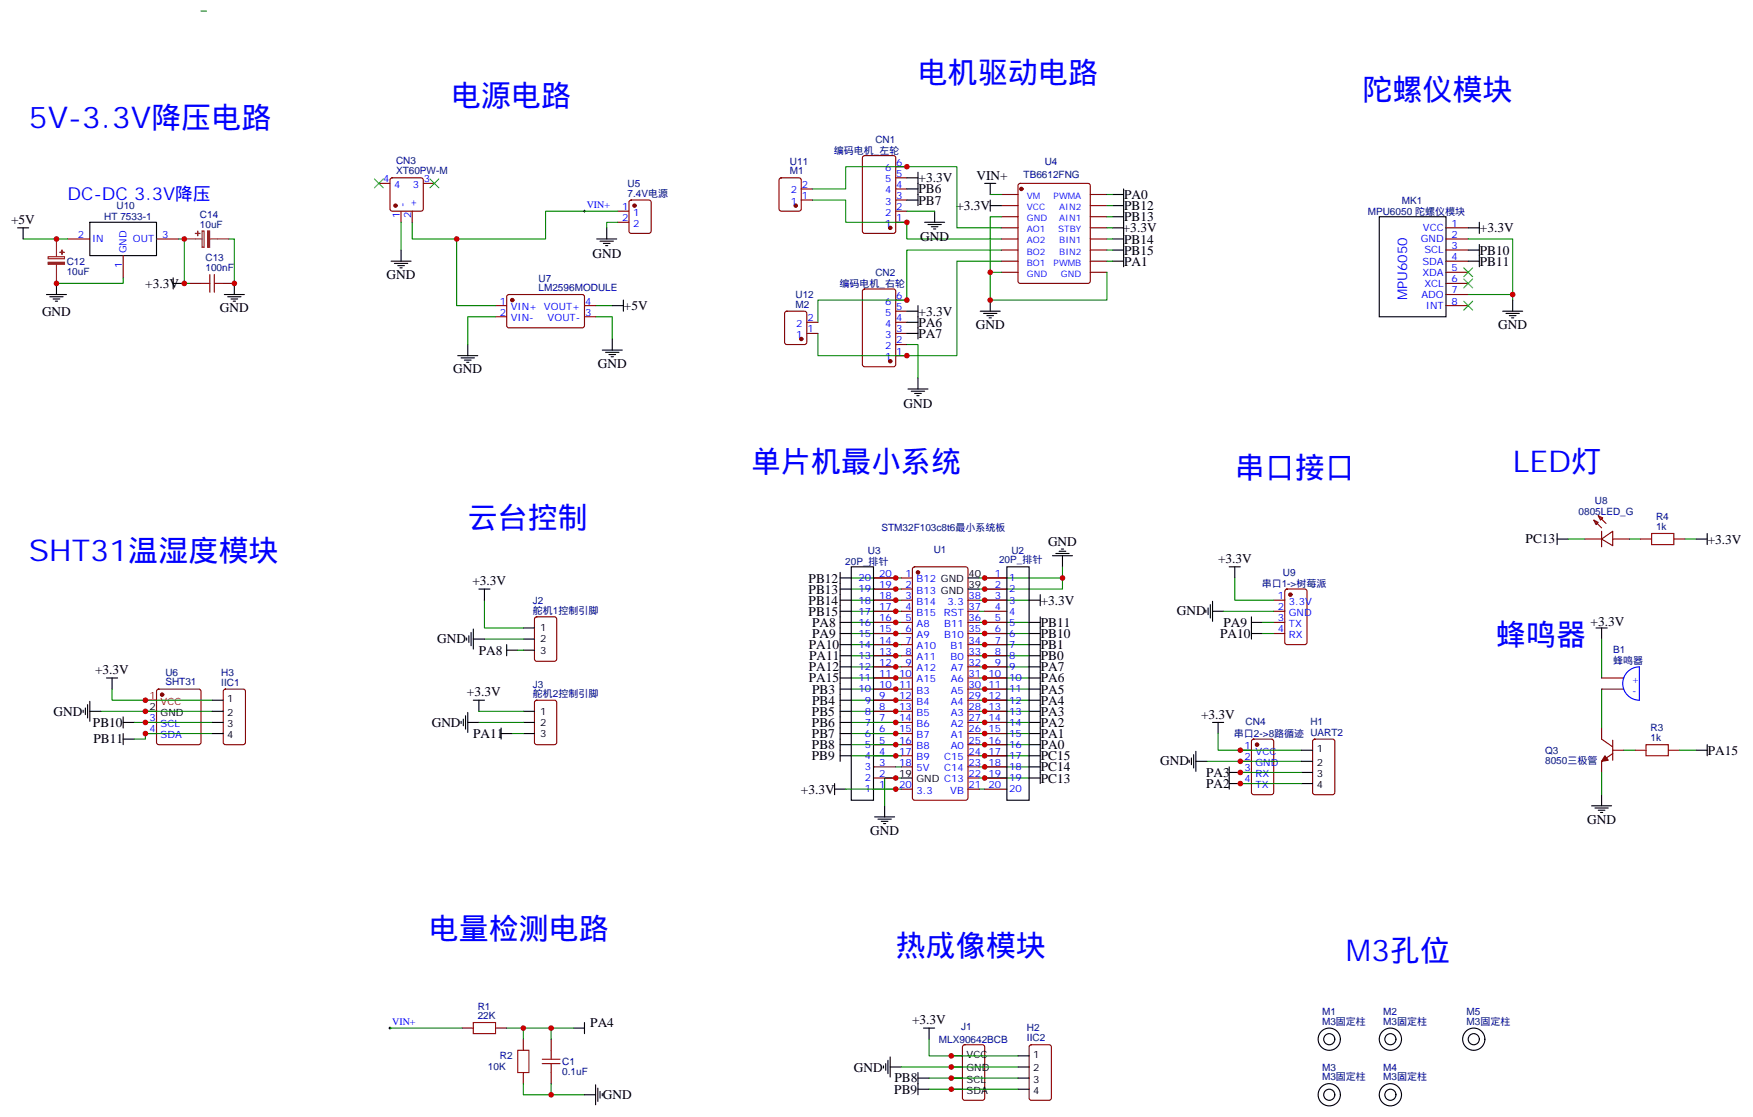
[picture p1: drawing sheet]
<svg xmlns="http://www.w3.org/2000/svg" width="556mm" height="355mm" viewBox="0 0 556 355" stroke-linecap="round" stroke-linejoin="round" font-family="sans-serif">
<g fill="none" stroke="#000" stroke-width=".35">
<path d="M287.8 56.4h3.5M287.8 60h3.5M291.3 54.7v10.6M312.5 58.2h3.5M314.3 58.2v3.5M356.6 60v24.7M5.6 72.3h3.5M7.3 72.3v3.5M28.5 70.6h21.2v10.5h-21.2zM127.3 79.4v3.5M189.4 75.8h6.3M190.4 76.6h4.3"/>
<path d="M191.5 77.3h2.1M192.2 78h.7M192.5 72.3v3.5M287.8 63.5h3.5M293.4 70.6h6.4M294.5 71.3h4.2M295.6 72h2.1M296.3 72.7h.7M296.6 67v3.6M314.3 65.3h3.5M314.3 63.5v3.5M353.1 61.7h3.5"/>
<path d="M353.1 65.3h3.5M353.1 68.8h3.5M353.1 75.8h3.5M353.1 79.4h3.5M353.1 72.3h3.5M437.7 68.8h21.2v31.7h-21.2zM465.9 79.4h3.6M465.9 72.3h3.6M469.5 70.6v3.5M469.5 77.6v7.1M14.7 93.5h6.4M15.8 94.2h4.2"/>
<path d="M16.9 94.9h2.1M17.6 95.6h.7M17.9 90v3.5M55 90h3.5M55 88.2v3.5M71.2 93.5h6.3M72.2 94.2h4.3M73.3 94.9h2.1M74 95.6h.7M74.4 90v3.5M124.1 82.9h6.4M125.2 83.6h4.2"/>
<path d="M126.2 84.3h2.1M126.9 85h.7M194.3 97h3.5M197.8 95.2v3.6M287.8 98.8h3.5M291.3 97v10.6M311.1 98.8h6.3M312.1 99.5h4.3M314.3 95.2v3.6M353.1 82.9h3.5M465.9 82.9h3.6M476.9 98.8h6.3"/>
<path d="M477.9 99.5h4.3M480.1 95.2v3.6M145.3 112.9h6.3M146.3 113.6h4.3M147.4 114.3h2.1M148.1 115h.7M148.4 109.4v3.5M191.1 111.1h6.4M192.2 111.8h4.2M193.3 112.5h2.1M194 113.2h.7M194.3 107.6v3.5"/>
<path d="M287.8 102.3h3.5M287.8 105.8h3.5M291.3 119.9v3.6M313.2 100.2h2.1M313.9 100.9h.7M479 100.2h2.1M479.7 100.9h.7M288.1 123.5h6.4M289.2 124.2h4.2M290.3 124.9h2.1M291 125.6h.7M270.2 179.9h7v74.1h-7z"/>
<path d="M319.5 179.9h7.1v74.1h-7.1zM334 176.4h6.4M335.1 175.7h4.2M336.1 175h2.1M336.8 174.3h.7M337.2 176.4v3.5M390.1 179.9h3.5M391.9 179.9v3.5M494.2 171.1h3.5M494.2 169.3v3.6M538.3 171.1h3.5M541.8 169.3v3.6"/>
<path d="M150.2 199.7v6.3M152 187h3.5M153.7 187v3.5M166.1 199.3h3.5M266.6 181.7v60M266.6 190.5h3.6M266.6 187h3.6M266.6 183.4h3.6M266.6 197.6h3.6M266.6 194h3.6M307.2 187h3.5M307.2 183.4h3.5"/>
<path d="M326.6 190.5h3.5M326.6 197.6h3.5M330.1 188.7v3.6M330.1 195.8v52.9M382.7 193.7v.7M383.4 193v2.1M384.1 191.9v4.2M384.8 194h3.5M384.8 190.9v6.3M397.2 197.6h3.5M397.2 195.8v7M506.5 199.3h3.5"/>
<path d="M508.3 199.3v3.5M33.8 215.2h3.5M35.6 215.2v3.5M148.1 202.5v.7M148.8 201.8v2.1M149.5 200.7v4.3M150.2 202.8h3.5M160.8 206.4h3.5M160.8 204.6v3.5M166.1 206.4h3.5M166.1 202.8h3.5M266.6 215.2h3.6"/>
<path d="M266.6 208.1h3.6M266.6 218.7h3.6M266.6 211.7h3.6M266.6 204.6h3.6M266.6 201.1h3.6M326.6 215.2h3.5M326.6 208.1h3.5M326.6 218.7h3.5M326.6 211.7h3.5M326.6 204.6h3.5M326.6 201.1h3.5M397.2 201.1h3.5"/>
<path d="M26.4 225.4v.7M27.1 224.7v2.1M27.8 223.7v4.2M28.5 225.8h3.5M28.5 222.6v6.4M39.1 229.3h3.5M39.1 234.6h3.5M39.1 227.5v3.6M39.1 232.8v3.6M46.1 225.8h3.6M67.3 232.8h3.5M67.3 225.8h3.5"/>
<path d="M67.3 229.3h3.5M67.3 222.2h3.5M146.3 229v.7M147 228.2v2.2M147.7 227.2v4.2M148.4 229.3h3.6M148.4 226.1v6.4M150.2 222.2h3.5M152 222.2v3.6M159 232.8h3.6M159 231.1v3.5M166.1 232.8h3.5"/>
<path d="M166.1 225.8h3.5M166.1 229.3h3.5M266.6 236.4h3.6M266.6 232.8h3.6M266.6 225.8h3.6M266.6 229.3h3.6M266.6 239.9h3.6M266.6 222.2h3.6M326.6 236.4h3.5M326.6 232.8h3.5M326.6 225.8h3.5M326.6 229.3h3.5"/>
<path d="M326.6 239.9h3.5M326.6 222.2h3.5M378.8 239.5v4.3M379.5 238.5v6.3M384.8 229.3h3.5M386.6 229.3v3.5M413 238.1h3.6M538.3 238.1h3.5M541.8 236.4v3.5M264.9 250.5h3.5M264.9 248.7v3.5M277.6 259.3h6.3"/>
<path d="M278.6 260h4.3M280.7 255.8v3.5M286 246.9h3.6M326.6 243.4h3.5M326.6 246.9h3.5M377.4 241.3v.7M378.1 240.6v2.1M379.5 241.7h3.5M390.1 248.7h3.5M390.1 243.4v7.1M390.1 245.2h3.5M413 241.7h3.6"/>
<path d="M413 248.7h3.6M413 245.2h3.6M505.1 255.8h6.4M506.2 256.5h4.2M507.2 257.2h2.1M507.9 257.9h.7M508.3 252.2v3.6M279.7 260.7h2.1M280.4 261.4h.7M182 326.3h3.5M185.5 324.6v3.5M280.4 338.3v.7"/>
<path d="M281.1 337.6v2.1M281.8 336.5v4.3M282.5 338.7h3.5M282.5 335.5v6.3M293.1 326.3h3.5M294.9 326.3v3.5M301.9 335.1h3.5M301.9 338.7h3.5M323.1 335.1h3.5M323.1 338.7h3.5M185.5 347.5h3.5M189 344.3v6.4"/>
<path d="M189.7 345.4v4.2M190.4 346.4v2.1M191.1 347.1v.7M291.3 340.4v7.1M291.3 342.2h3.6M291.3 345.7h3.6M301.9 342.2h3.5M301.9 345.7h3.5M323.1 342.2h3.5M323.1 345.7h3.5"/>
<circle cx="421.9" cy="329.8" r="3.5"/>
<circle cx="421.9" cy="329.8" r="1.76"/>
<circle cx="441.3" cy="329.8" r="3.5"/>
<circle cx="441.3" cy="329.8" r="1.76"/>
<circle cx="467.7" cy="329.8" r="3.5"/>
<circle cx="467.7" cy="329.8" r="1.76"/>
<circle cx="421.9" cy="347.5" r="3.5"/>
<circle cx="421.9" cy="347.5" r="1.76"/>
<circle cx="441.3" cy="347.5" r="3.5"/>
<circle cx="441.3" cy="347.5" r="1.76"/>
</g>
<g fill="none" stroke="#008700" stroke-width=".35">
<path d="M63.8 3.5h1.7M257.8 60h10.6v-7.1h35.3v19.4h14.1M7.3 75.8h14.1M56.7 75.8h1.8v14.2h1.8M72.6 75.8h1.8v14.2M127.3 70.6v8.8M144.9 75.8v21.2h12.4M196.1 67h-23v8.8h-42.3v-5.2M196.1 70.6h-3.6v1.7M257.8 63.5h10.6v7.1h19.4v5.2h30M287.8 67h8.8M314.3 61.7h3.5"/>
<path d="M317.8 68.8h-3.5v17.6M317.8 79.4h-30v15.8h-28.2v7.1M351.3 61.7h1.8M351.3 65.3h1.8M351.3 68.8h1.8M351.3 72.3h1.8M351.3 75.8h1.8M351.3 79.4h1.8M465.9 75.8h14.2v19.4M39.1 88.2v1.8h-21.2M189 97h5.3M317.8 86.4h-3.5v8.8h37v-8.8"/>
<path d="M317.8 82.9h-14.1v30h-44.1v-7.1M351.3 82.9h1.8M465.9 93.5h14.2M157.3 100.5h-8.9v8.9M189 100.5h5.3v7.1M287.8 109.4h3.5v10.5M337.2 179.9v3.5h-26.5M497.7 171.1h5.3M517.1 171.1h3.5M534.7 171.1h3.6M153.7 190.5v8.8h12.4M270.2 197.6h15.8"/>
<path d="M270.2 194h15.8M270.2 190.5h15.8M270.2 187h15.8M270.2 183.4h15.8M310.7 190.5h15.9M310.7 197.6h15.9M310.7 194h1.8M337.2 183.4v3.6h-26.5M388.3 194h15.9M391.9 183.4v7.1h12.3M400.7 197.6h3.5M35.6 218.7v3.5h31.7"/>
<path d="M153.7 202.8h12.4M164.3 206.4h1.8M270.2 218.7h15.8M270.2 215.2h15.8M270.2 211.7h15.8M270.2 208.1h15.8M270.2 204.6h15.8M270.2 201.1h15.8M310.7 201.1h15.9M310.7 204.6h15.9M310.7 208.1h15.9M310.7 211.7h15.9"/>
<path d="M310.7 215.2h15.9M310.7 218.7h15.9M400.7 201.1h3.5M508.3 202.8v12.4M508.3 218.7v12.4M32 225.8h35.3M42.6 229.3h24.7M67.3 232.8h-21.2v1.8h-3.5M152 225.8h14.1M152 229.3h14.1M162.6 232.8h3.5M270.2 225.8h15.8"/>
<path d="M270.2 222.2h15.8M270.2 229.3h15.8M270.2 232.8h15.8M270.2 236.4h15.8M270.2 239.9h15.8M310.7 225.8h15.9M310.7 229.3h15.9M310.7 232.8h15.9M310.7 236.4h15.9M310.7 239.9h15.9M310.7 222.2h15.9M386.6 232.8v5.3h26.4"/>
<path d="M515.3 238.1h3.6M533 238.1h5.3M268.4 250.5h17.6M284.3 243.4h1.7M286 246.9h-5.3v8.9M310.7 243.4h15.9M310.7 246.9h15.9M310.7 250.5h1.8M383 241.7h30M393.6 245.2h19.4M393.6 248.7h19.4M508.3 245.2v7"/>
<path d="M123.8 326.3h22.9M160.8 326.3h21.2M166.1 326.3v3.5M174.9 326.3v3.5M286 338.7h37.1M294.9 329.8v5.3h28.2M166.1 344v3.5h19.4M174.9 344v3.5M294.9 342.2h28.2M294.9 345.7h28.2"/>
</g>
<path d="M63.8 90h2.8M66.6 87.1v5.7M68 90h2.8M68 87.1v5.7M524.2 169.3h7v3.6h-7zM522.4 236.4h7v3.5h-7zM150.2 324.6h7.1v3.5h-7.1zM164.3 333.4h3.6v7h-3.6zM172.1 337.6h5.6M172.1 336.2h5.6M174.9 333.4v2.8M174.9 337.6v2.8" fill="none" stroke="#a10000" stroke-width=".35"/>
<g fill="none" stroke="#870000" stroke-width=".35">
<path d="M120.2 58.2h3.6M124 56.7l.5-.3h9.1l.5 .3 .2 .4v9.2l-.2 .5-.5 .2h-9.1l-.5-.2-.2-.5v-9.2zM134.3 58.2h3.6M247.5 56.7l.4-.3h5.7l.6 .5 .1 9.4-.5 .7h-5.9l-.6-.4-.1-9.5zM254.3 60h3.5M273.9 49.6l.5-.2h9.2l.6 .4 .1 23.6-.5 .6-9.4 .1-.7-.5v-23.5zM284.3 60h3.5M284.3 56.4h3.5M284.3 52.9h3.5M323.3 58.4l.5-.2h21.5l.5 .2 .2 .5v30.4l-.2 .5-.5 .2h-21.5l-.5-.3-.2-.4v-30.4zM21.4 75.8h7.1M49.7 75.8h7"/>
<path d="M127.3 67v3.6M130.8 67v3.6M196.1 70.6h3.5M196.1 67h3.5M199.8 63.7l.5-.2h5.7l.6 .4 .1 9.5-.5 .6-5.9 .1-.6-.5-.1-9.4zM254.3 63.5h3.5M284.3 70.6h3.5M284.3 67h3.5M284.3 63.5h3.5M317.8 61.7h5.3M317.8 65.3h5.3M317.8 68.8h5.3"/>
<path d="M317.8 72.3h5.3M317.8 75.8h5.3M317.8 79.4h5.3M346 61.7h5.3M346 65.3h5.3M346 68.8h5.3M346 72.3h5.3M346 75.8h5.3M346 79.4h5.3M458.9 72.3h7M458.9 75.8h7M458.9 79.4h7"/>
<path d="M39.1 81.1v7.1M60.3 90h3.5M70.8 90h3.6M157.3 97h3.5M161 93.7l.5-.2h23.6l.4 .7-.1 9.4-.6 .5-23.6-.1-.4-.6v-9.2zM185.5 97h3.5M249.2 99l.5-.2h5.6l.7 .4v9.5l-.4 .6-5.9 .1-.7-.5v-9.4zM273.9 91.9l.5-.2h9.2l.6 .5 .1 23.5-.5 .7h-9.4l-.7-.4v-23.6zM284.3 98.8h3.5M284.3 95.2h3.5M317.8 82.9h5.3M317.8 86.4h5.3"/>
<path d="M346 82.9h5.3M346 86.4h5.3M458.9 97h7M458.9 82.9h7M458.9 86.4h7M458.9 90h7M458.9 93.5h7M157.3 100.5h3.5M185.5 100.5h3.5M256 105.8h3.6M256 102.3h3.6M284.3 112.9h3.5"/>
<path d="M284.3 109.4h3.5M284.3 105.8h3.5M284.3 102.3h3.5M503 171.1h5.3M505.8 165.1l1.4 .7-.7 .7zM505.8 165.1l2.5 2.5M507.2 163.7l1.4 .7-.7 .7zM507.2 163.7l2.5 2.5M508.3 171.1l3.5-2.5v4.6zM508.3 168.6v5M511.8 171.1h5.3M520.6 171.1h3.6"/>
<path d="M531.2 171.1h3.5M169.8 196l.5-.2h5.7l.6 .4 .1 13-.5 .6-5.9 .1-.6-.5-.1-12.9zM277.2 183.4h7.1M277.2 187h7.1M277.2 190.5h7.1M277.2 194h7.1M277.2 197.6h7.1M286 183.4h3.6M286 187h3.6M286 190.5h3.6M286 194h3.6M286 197.6h3.6"/>
<path d="M289.8 180.1l.5-.2h16.2l.6 .4 .1 73-.5 .6-16.4 .1-.7-.5v-72.9zM307.2 190.5h3.5M307.2 194h3.5M307.2 197.6h3.5M312.5 183.4h7M312.5 187h7M312.5 190.5h7M312.5 194h7M312.5 197.6h7M404.2 190.5h3.5M404.2 194h3.5M404.2 197.6h3.5"/>
<path d="M408 187.2l.4-.2h5.7l.6 .4 .1 16.5-.5 .7h-5.9l-.6-.5-.1-16.4zM49.9 218.9l.5-.2h12.7l.5 .2 .2 .5v16.3l-.3 .5-.4 .2h-12.7l-.5-.3-.2-.4v-16.3zM71.1 218.9l.4-.2h5.7l.6 .5 .1 16.5-.5 .6-5.9 .1-.6-.5-.1-16.5zM277.2 201.1h7.1M277.2 204.6h7.1M277.2 208.1h7.1M277.2 211.7h7.1M277.2 215.2h7.1M277.2 218.7h7.1M286 201.1h3.6M286 204.6h3.6M286 208.1h3.6"/>
<path d="M286 211.7h3.6M286 215.2h3.6M286 218.7h3.6M307.2 201.1h3.5M307.2 204.6h3.5M307.2 208.1h3.5M307.2 211.7h3.5M307.2 215.2h3.5M307.2 218.7h3.5M312.5 201.1h7M312.5 204.6h7M312.5 208.1h7"/>
<path d="M312.5 211.7h7M312.5 215.2h7M312.5 218.7h7M404.2 201.1h3.5M508.3 215.2h7M508.3 218.7h7M46.1 229.3h3.6M46.1 232.8h3.6M169.8 222.5l.5-.3h5.7l.6 .5 .1 13-.5 .6-5.9 .1-.6-.5-.1-12.9zM277.2 222.2h7.1M277.2 225.8h7.1M277.2 229.3h7.1"/>
<path d="M277.2 232.8h7.1M277.2 236.4h7.1M277.2 239.9h7.1M286 222.2h3.6M286 225.8h3.6M286 229.3h3.6M286 232.8h3.6M286 236.4h3.6M286 239.9h3.6M307.2 222.2h3.5M307.2 225.8h3.5M307.2 229.3h3.5"/>
<path d="M307.2 232.8h3.5M307.2 236.4h3.5M307.2 239.9h3.5M312.5 222.2h7M312.5 225.8h7M312.5 229.3h7M312.5 232.8h7M312.5 236.4h7M312.5 239.9h7M393.6 238.1h3.6M397.4 234.8l.5-.2h5.6l.7 .4v16.5l-.4 .7h-5.9l-.7-.4v-16.5zM416.8 234.8l.5-.2h5.6l.7 .4v16.5l-.4 .7h-5.9l-.7-.4v-16.5z"/>
<path d="M508.3 231.1v3.5l3.5 2.5M511.8 239.2l-3.5 2.5v3.5M511.8 238.1h3.5M511.8 234.9v6.4M518.9 238.1h3.5M529.4 238.1h3.6M277.2 243.4h7.1M277.2 246.9h7.1M277.2 250.5h7.1M286 243.4h3.6M286 250.5h3.6M307.2 243.4h3.5"/>
<path d="M307.2 246.9h3.5M307.2 250.5h3.5M312.5 243.4h7M312.5 246.9h7M312.5 250.5h7M393.6 241.7h3.6M393.6 245.2h3.6M393.6 248.7h3.6M146.7 326.3h3.5M157.3 326.3h3.5M166.1 329.8v3.6M174.9 329.8v3.6"/>
<path d="M305.7 331.8l.4-.2h5.7l.6 .4 .1 16.5-.5 .7h-5.9l-.6-.4-.1-16.5zM326.8 331.8l.5-.2h5.7l.6 .4 .1 16.5-.5 .7h-5.9l-.6-.4-.1-16.5zM166.1 340.4v3.6M174.9 340.4v3.6"/>
</g>
<g fill="#870000" stroke="#870000" stroke-width=".35">
<path d="M509.3 239.9l1.1 1.4-2.1 .4z"/>
<circle cx="162.6" cy="95.2" r=".53"/>
<circle cx="291.3" cy="181.7" r=".53"/>
<circle cx="324.1" cy="60" r=".53"/>
<circle cx="282.5" cy="72.3" r=".53"/>
<circle cx="282.5" cy="114.7" r=".53"/>
<circle cx="125.5" cy="65.3" r=".53"/>
<circle cx="201.4" cy="65.3" r=".53"/>
<circle cx="51.4" cy="220.5" r=".53"/>
<circle cx="409.5" cy="188.7" r=".53"/>
<circle cx="398.9" cy="236.4" r=".53"/>
<circle cx="252.5" cy="65.3" r=".53"/>
<circle cx="254.3" cy="107.6" r=".53"/>
</g>
<path d="M516.5 213.2a5.3 5.3 0 0 1 3.8-1.5v10.5a5.3 5.3 0 0 1-4.9-3.2 5.3 5.3 0 0 1 1.1-5.8z" fill="none" stroke="#00f" stroke-width=".35"/>
<path d="M118.8 56.8l2.8 2.8M121.6 56.8l-2.8 2.8M136.5 56.8l2.8 2.8M139.3 56.8l-2.8 2.8M464.5 95.6l2.9 2.8M464.5 88.5l2.9 2.9M464.5 85l2.9 2.8M467.4 95.6l-2.9 2.8M467.4 88.5l-2.9 2.9M467.4 85l-2.9 2.8" fill="none" stroke="#3c3" stroke-width=".35"/>
<path d="M185.1 67h.7M185.5 66.7v.7M123.4 326.3h.7M123.8 326v.7" fill="none" stroke="#000" stroke-width=".32"/>
<path d="M46.1 222.2h3.6" fill="none" stroke="#f00" stroke-width=".35"/>
<path d="M17.9 75.8v5.7M58.5 75.8h5.6M64.1 73.3h.7v5.2h-.7zM66.6 75.8h6M15.3 81.5h5.2v.6h-5.2zM17.9 84v6" fill="none" stroke="#8c2424" stroke-width=".35"/>
<g fill="#8c2424" stroke="#8c2424" stroke-width=".35">
<path d="M65.9 73.3h.6v5.2h-.6z"/>
<path d="M62.7 73.4l.1 1.4z"/>
<path d="M62 74.1h1.4z"/>
<path d="M15.3 83.3h5.2v.6h-5.2z"/>
<path d="M19 80.1h1.4z"/>
<path d="M19.6 79.4l.1 1.4z"/>
</g>
<g fill="#c00">
<circle cx="284.3" cy="215.2" r=".88"/>
<circle cx="284.3" cy="225.8" r=".88"/>
<circle cx="284.3" cy="222.2" r=".88"/>
<circle cx="284.3" cy="218.7" r=".88"/>
<circle cx="337.2" cy="183.4" r=".88"/>
<circle cx="284.3" cy="246.9" r=".88"/>
<circle cx="312.5" cy="183.4" r=".88"/>
<circle cx="312.5" cy="187" r=".88"/>
<circle cx="312.5" cy="190.5" r=".88"/>
<circle cx="312.5" cy="208.1" r=".88"/>
<circle cx="312.5" cy="225.8" r=".88"/>
<circle cx="312.5" cy="229.3" r=".88"/>
<circle cx="312.5" cy="232.8" r=".88"/>
<circle cx="312.5" cy="236.4" r=".88"/>
<circle cx="312.5" cy="239.9" r=".88"/>
<circle cx="312.5" cy="243.4" r=".88"/>
<circle cx="314.3" cy="95.2" r=".88"/>
<circle cx="314.3" cy="86.4" r=".88"/>
<circle cx="480.1" cy="93.5" r=".88"/>
<circle cx="312.5" cy="211.7" r=".88"/>
<circle cx="312.5" cy="215.2" r=".88"/>
<circle cx="312.5" cy="204.6" r=".88"/>
<circle cx="284.3" cy="197.6" r=".88"/>
<circle cx="284.3" cy="183.4" r=".88"/>
<circle cx="284.3" cy="187" r=".88"/>
<circle cx="284.3" cy="190.5" r=".88"/>
<circle cx="284.3" cy="194" r=".88"/>
<circle cx="284.3" cy="201.1" r=".88"/>
<circle cx="284.3" cy="204.6" r=".88"/>
<circle cx="312.5" cy="197.6" r=".88"/>
<circle cx="312.5" cy="201.1" r=".88"/>
<circle cx="312.5" cy="246.9" r=".88"/>
<circle cx="284.3" cy="208.1" r=".88"/>
<circle cx="284.3" cy="211.7" r=".88"/>
<circle cx="284.3" cy="250.5" r=".88"/>
<circle cx="284.3" cy="236.4" r=".88"/>
<circle cx="284.3" cy="239.9" r=".88"/>
<circle cx="312.5" cy="222.2" r=".88"/>
<circle cx="312.5" cy="218.7" r=".88"/>
<circle cx="166.1" cy="326.3" r=".88"/>
<circle cx="174.9" cy="326.3" r=".88"/>
<circle cx="174.9" cy="347.5" r=".88"/>
<circle cx="74.4" cy="90" r=".88"/>
<circle cx="17.9" cy="75.8" r=".88"/>
<circle cx="17.9" cy="90" r=".88"/>
<circle cx="58.5" cy="90" r=".88"/>
<circle cx="58.5" cy="75.8" r=".88"/>
<circle cx="284.3" cy="229.3" r=".88"/>
<circle cx="284.3" cy="232.8" r=".88"/>
<circle cx="144.9" cy="75.8" r=".88"/>
<circle cx="287.8" cy="95.2" r=".88"/>
<circle cx="287.8" cy="112.9" r=".88"/>
<circle cx="287.8" cy="52.9" r=".88"/>
<circle cx="287.8" cy="70.6" r=".88"/>
<circle cx="393.6" cy="238.1" r=".88"/>
<circle cx="393.6" cy="241.7" r=".88"/>
<circle cx="393.6" cy="245.2" r=".88"/>
<circle cx="393.6" cy="248.7" r=".88"/>
<circle cx="301.9" cy="335.1" r=".88"/>
<circle cx="301.9" cy="338.7" r=".88"/>
<circle cx="301.9" cy="342.2" r=".88"/>
<circle cx="301.9" cy="345.7" r=".88"/>
<circle cx="46.1" cy="222.2" r=".88"/>
<circle cx="46.1" cy="225.8" r=".88"/>
<circle cx="46.1" cy="229.3" r=".88"/>
<circle cx="46.1" cy="232.8" r=".88"/>
</g>
<g font-size="9.5" fill="#00f">
<text x="291.3" y="26.5">电机驱动电路</text>
<text x="143.2" y="33.5">电源电路</text>
<text x="432.4" y="31.8">陀螺仪模块</text>
<text x="9.1" y="40.6">5V-3.3V降压电路</text>
<text x="238.4" y="149.9">单片机最小系统</text>
<text x="480.1" y="149.9">LED灯</text>
<text x="391.9" y="151.7">串口接口</text>
<text x="148.4" y="167.6">云台控制</text>
<text x="9.1" y="178.2">SHT31温湿度模块</text>
<text x="474.8" y="204.6">蜂鸣器</text>
<text x="136.1" y="298.1">电量检测电路</text>
<text x="284.3" y="303.4">热成像模块</text>
<text x="427.1" y="305.2">M3孔位</text>
</g>
<text font-size="5.6" fill="#00f" x="21.4" y="63.5">DC-DC 3.3V降压</text>
<g font-size="4.2">
<text x="291.5" y="57.9">+3.3V</text>
<text x="309.9" y="57.1">VIN+</text>
<text x="291.5" y="61.4">PB6</text>
<text x="291.5" y="64.9">PB7</text>
<text x="356.8" y="63.2">PA0</text>
<text x="3.5" y="71.1">+5V</text>
<text x="303.5" y="66.6">+3.3V</text>
<text x="356.8" y="66.7">PB12</text>
<text x="356.8" y="70.3">PB13</text>
<text x="292" y="76.6">GND</text>
<text x="356.3" y="73.8">+3.3V</text>
<text x="356.8" y="77.3">PB14</text>
<text x="469.7" y="73.7">+3.3V</text>
<text x="188" y="81.8">GND</text>
<text x="356.8" y="80.9">PB15</text>
<text x="469.7" y="80.8">PB10</text>
<text x="122.7" y="88.5">GND</text>
<text x="356.8" y="84.4">PA1</text>
<text x="469.7" y="84.3">PB11</text>
<text x="46.1" y="91.4">+3.3V</text>
<text x="13.3" y="100.2">GND</text>
<text x="69.8" y="99.1">GND</text>
<text x="198" y="98.5">+5V</text>
<text x="291.5" y="100.2">+3.3V</text>
<text x="291.5" y="103.7">PA6</text>
<text x="291.5" y="107.2">PA7</text>
<text x="309.7" y="104.4">GND</text>
<text x="475.5" y="104.4">GND</text>
<text x="143.9" y="118.5">GND</text>
<text x="189.7" y="116.8">GND</text>
<text x="286.7" y="129.5">GND</text>
<text x="332.6" y="173.2">GND</text>
<text x="484.2" y="172.5">PC13</text>
<text x="542" y="172.6">+3.3V</text>
<text x="386.6" y="178.7">+3.3V</text>
<text x="149.9" y="185.8">+3.3V</text>
<text x="256.6" y="184.9">PB12</text>
<text x="256.6" y="188.4">PB13</text>
<text x="256.6" y="191.9">PB14</text>
<text x="330.3" y="191.9">+3.3V</text>
<text x="256.6" y="195.5">PB15</text>
<text x="373.5" y="195.3">GND</text>
<text x="257.7" y="199">PA8</text>
<text x="257.7" y="202.6">PA9</text>
<text x="330.3" y="199">PB11</text>
<text x="330.3" y="202.6">PB10</text>
<text x="387.2" y="202.5">PA10</text>
<text x="388.3" y="199">PA9</text>
<text x="504.8" y="198.6">+3.3V</text>
<text x="138.8" y="204.2">GND</text>
<text x="151.9" y="207.9">PA8</text>
<text x="256.7" y="206.1">PA10</text>
<text x="256.8" y="209.5">PA11</text>
<text x="330.3" y="209.5">PB0</text>
<text x="330.3" y="206">PB1</text>
<text x="30.2" y="214">+3.3V</text>
<text x="256.7" y="213.1">PA12</text>
<text x="330.3" y="213.1">PA7</text>
<text x="148.2" y="221">+3.3V</text>
<text x="256.7" y="216.6">PA15</text>
<text x="257.7" y="220.2">PB3</text>
<text x="330.3" y="216.6">PA6</text>
<text x="330.3" y="220.1">PA5</text>
<text x="17" y="227.2">GND</text>
<text x="257.7" y="227.2">PB5</text>
<text x="257.7" y="223.7">PB4</text>
<text x="330.3" y="227.2">PA3</text>
<text x="330.3" y="223.7">PA4</text>
<text x="29.5" y="230.7">PB10</text>
<text x="137" y="230.7">GND</text>
<text x="257.7" y="230.8">PB6</text>
<text x="330.3" y="230.7">PA2</text>
<text x="381.2" y="228.1">+3.3V</text>
<text x="29.6" y="236">PB11</text>
<text x="150.1" y="234.3">PA11</text>
<text x="257.7" y="234.3">PB7</text>
<text x="257.7" y="237.8">PB8</text>
<text x="330.3" y="237.8">PA0</text>
<text x="330.3" y="234.2">PA1</text>
<text x="542" y="239.5">PA15</text>
<text x="257.6" y="241.2">PB9</text>
<text x="330.3" y="241.3">PC15</text>
<text x="330.3" y="244.8">PC14</text>
<text x="368.2" y="243">GND</text>
<text x="254.2" y="251.9">+3.3V</text>
<text x="330.3" y="248.4">PC13</text>
<text x="382.8" y="250.1">PA2</text>
<text x="382.8" y="246.6">PA3</text>
<text x="503.7" y="261.4">GND</text>
<text x="276.2" y="264.9">GND</text>
<text x="187.3" y="325.9">PA4</text>
<text x="289.5" y="325.1">+3.3V</text>
<text x="271" y="340.1">GND</text>
<text x="283.8" y="347.2">PB9</text>
<text x="283.9" y="343.6">PB8</text>
<text x="191.3" y="348.8">GND</text>
</g>
<text font-size="4.2" fill="#00f" x="446.5" y="95.2" transform="rotate(-90 446.5 95.2)">MPU6050</text>
<g font-size="3.2" fill="#000080">
<text x="277.8" y="45.3">CN1</text>
<text x="125.7" y="52.2">CN3</text>
<text x="250.7" y="52.3">U11</text>
<text x="264.7" y="48.8">编码电机_左轮</text>
<text x="331.6" y="52.3">U4</text>
<text x="125.7" y="55.4">XT60PW-M</text>
<text x="199.1" y="59.2">U5</text>
<text x="250.7" y="55.4">M1</text>
<text x="324.8" y="56.4">TB6612FNG</text>
<text x="199.1" y="62.4">7.4V电源</text>
<text x="444.9" y="64.7">MK1</text>
<text x="33.1" y="69.9">HT 7533-1</text>
<text x="37" y="66.4">U10</text>
<text x="63.4" y="69.1">C14</text>
<text x="434.1" y="68.2">MPU6050 陀螺仪模块</text>
<text x="63.4" y="72.2">10uF</text>
<text x="65.2" y="82.9">C13</text>
<text x="21.2" y="87.2">10uF</text>
<text x="21.2" y="84">C12</text>
<text x="65.2" y="86.1">100nF</text>
<text x="170.9" y="89.4">U7</text>
<text x="277.8" y="87.6">CN2</text>
<text x="170.9" y="92.4">LM2596MODULE</text>
<text x="252.5" y="94.6">U12</text>
<text x="266.4" y="91.1">编码电机_右轮</text>
<text x="252.5" y="97.7">M2</text>
<text x="506.2" y="160">U8</text>
<text x="501" y="163.5">0805LED_G</text>
<text x="525.6" y="165.1">R4</text>
<text x="279.7" y="168.7">STM32F103c8t6最小系统板</text>
<text x="525.6" y="168.3">1k</text>
<text x="268.2" y="179.4">20P_排针</text>
<text x="275.5" y="175.8">U3</text>
<text x="296.3" y="175.4">U1</text>
<text x="317.1" y="178.6">20P_排针</text>
<text x="321" y="175.8">U2</text>
<text x="407.1" y="182.7">U9</text>
<text x="169.1" y="191.8">J2</text>
<text x="400.4" y="186.4">串口1-&gt;树莓派</text>
<text x="169.1" y="194.7">舵机1控制引脚</text>
<text x="511.9" y="207.4">B1</text>
<text x="52.5" y="214.6">U6</text>
<text x="70.2" y="214.4">H3</text>
<text x="511.9" y="210.6">蜂鸣器</text>
<text x="52.5" y="217.5">SHT31</text>
<text x="70.2" y="217.7">IIC1</text>
<text x="169.1" y="221.2">舵机2控制引脚</text>
<text x="169.1" y="218.3">J3</text>
<text x="395.3" y="230.2">CN4</text>
<text x="415.9" y="230">H1</text>
<text x="523.8" y="232.1">R3</text>
<text x="391.6" y="234.1">串口2-&gt;8路循迹 UART2</text>
<text x="490.4" y="239.3">Q3</text>
<text x="523.8" y="235.3">1k</text>
<text x="490.4" y="242.4">8050三极管</text>
<text x="151.6" y="323.5">22K</text>
<text x="151.6" y="320.6">R1</text>
<text x="419.6" y="322.3">M1</text>
<text x="439" y="322.3">M2</text>
<text x="465.4" y="322.3">M5</text>
<text x="305.1" y="327">J1</text>
<text x="325.9" y="327.4">H2</text>
<text x="419.6" y="325.3">M3固定柱</text>
<text x="439" y="325.3">M3固定柱</text>
<text x="465.4" y="325.3">M3固定柱</text>
<text x="298" y="331">MLX90642BCB</text>
<text x="325.9" y="330.6">IIC2</text>
<text x="154.9" y="339.8">10K</text>
<text x="158.7" y="336.2">R2</text>
<text x="178.4" y="341.2">0.1uF</text>
<text x="178.4" y="338">C1</text>
<text x="419.6" y="339.9">M3</text>
<text x="439" y="339.9">M4</text>
<text x="419.6" y="342.9">M3固定柱</text>
<text x="439" y="342.9">M3固定柱</text>
</g>
<g font-size="3.2" fill="#00f">
<text x="284.4" y="52.6">6</text>
<text x="121.6" y="57.9">4</text>
<text x="125.1" y="59.6">4</text>
<text x="131" y="59.6">3</text>
<text x="134.5" y="57.9">3</text>
<text x="254.5" y="59.6">2</text>
<text x="280.9" y="57.9">5</text>
<text x="280.9" y="54.3">6</text>
<text x="284.4" y="59.6">4</text>
<text x="284.4" y="56.1">5</text>
<text x="128.7" y="65.7" transform="rotate(-90 128.7 65.7)">-</text>
<text x="132.2" y="65.7" transform="rotate(-90 132.2 65.7)">+</text>
<text x="251" y="64.9">1</text>
<text x="251" y="61.4">2</text>
<text x="254.5" y="63.1">1</text>
<text x="280.9" y="64.9">3</text>
<text x="280.9" y="61.4">4</text>
<text x="284.4" y="63.1">3</text>
<text x="126.9" y="69.2" transform="rotate(-90 126.9 69.2)">1</text>
<text x="130.5" y="69.2" transform="rotate(-90 130.5 69.2)">2</text>
<text x="186.2" y="66.1">VIN+</text>
<text x="197.4" y="66.7">1</text>
<text x="197.4" y="70.2">2</text>
<text x="200.9" y="68.4">1</text>
<text x="200.9" y="72">2</text>
<text x="280.9" y="72">1</text>
<text x="280.9" y="68.4">2</text>
<text x="284.4" y="70.2">1</text>
<text x="284.4" y="66.7">2</text>
<text x="460.7" y="72">1</text>
<text x="24.7" y="75.5">2</text>
<text x="29.2" y="76.9">IN</text>
<text x="42.2" y="76.9">OUT</text>
<text x="51.4" y="75.5">3</text>
<text x="450.9" y="76.9">GND</text>
<text x="451.6" y="73.4">VCC</text>
<text x="460.7" y="75.5">2</text>
<text x="40.1" y="80.4" transform="rotate(-90 40.1 80.4)">GND</text>
<text x="451.4" y="84">SDA</text>
<text x="452" y="80.4">SCL</text>
<text x="460.7" y="79">3</text>
<text x="460.7" y="82.6">4</text>
<text x="38.7" y="84.9" transform="rotate(-90 38.7 84.9)">1</text>
<text x="451.4" y="87.5">XDA</text>
<text x="460.7" y="86.1">5</text>
<text x="460.7" y="89.6">6</text>
<text x="284.4" y="94.9">6</text>
<text x="451.1" y="94.5">ADO</text>
<text x="452" y="91">XCL</text>
<text x="460.7" y="93.1">7</text>
<text x="158.6" y="96.7">1</text>
<text x="158.6" y="100.2">2</text>
<text x="162.1" y="98.4">VIN+ VOUT+</text>
<text x="162.1" y="102">VIN-</text>
<text x="173.8" y="102">VOUT-</text>
<text x="185.7" y="100.2">3</text>
<text x="185.7" y="96.7">4</text>
<text x="256.2" y="102">2</text>
<text x="280.9" y="100.2">5</text>
<text x="280.9" y="96.7">6</text>
<text x="284.4" y="102">4</text>
<text x="284.4" y="98.4">5</text>
<text x="452.5" y="98.1">INT</text>
<text x="460.7" y="96.7">8</text>
<text x="252.7" y="107.2">1</text>
<text x="252.7" y="103.7">2</text>
<text x="256.2" y="105.5">1</text>
<text x="280.9" y="107.2">3</text>
<text x="280.9" y="103.7">4</text>
<text x="284.4" y="105.5">3</text>
<text x="280.9" y="110.8">2</text>
<text x="284.4" y="112.5">1</text>
<text x="284.4" y="109">2</text>
<text x="280.9" y="114.3">1</text>
<text x="272.5" y="184.5">20</text>
<text x="279" y="183.1">20</text>
<text x="287.4" y="183.1">1</text>
<text x="290.9" y="184.9">B12 GND</text>
<text x="315.8" y="183.1">1</text>
<text x="320.3" y="184.5">1</text>
<text x="272.5" y="188">19</text>
<text x="272.5" y="191.6">18</text>
<text x="279" y="186.6">19</text>
<text x="279" y="190.1">18</text>
<text x="287.4" y="186.6">2</text>
<text x="287.4" y="190.1">3</text>
<text x="290.9" y="188.4">B13 GND</text>
<text x="290.9" y="191.9">B14</text>
<text x="300.7" y="191.9">3.3</text>
<text x="307.4" y="190.1">38</text>
<text x="315.8" y="190.1">3</text>
<text x="315.8" y="186.6">2</text>
<text x="320.3" y="191.6">3</text>
<text x="320.3" y="188">2</text>
<text x="405.5" y="190.1">1</text>
<text x="409" y="191.9">3.3V</text>
<text x="272.5" y="195.1">17</text>
<text x="279" y="193.7">17</text>
<text x="279" y="197.2">16</text>
<text x="287.4" y="193.7">4</text>
<text x="287.4" y="197.2">5</text>
<text x="290.9" y="195.4">B15</text>
<text x="299.6" y="195.4">RST</text>
<text x="307.4" y="197.2">36</text>
<text x="307.4" y="193.7">37</text>
<text x="315.8" y="197.2">5</text>
<text x="315.8" y="193.7">4</text>
<text x="320.3" y="195.1">4</text>
<text x="405.5" y="193.7">2</text>
<text x="405.5" y="197.2">3</text>
<text x="409" y="195.4">GND</text>
<text x="272.5" y="198.6">16</text>
<text x="272.5" y="202.1">15</text>
<text x="279" y="200.7">15</text>
<text x="287.4" y="200.7">6</text>
<text x="290.9" y="199">A8</text>
<text x="290.9" y="202.5">A9</text>
<text x="299.7" y="202.5">B10</text>
<text x="299.7" y="199">B11</text>
<text x="307.4" y="200.7">35</text>
<text x="315.8" y="200.7">6</text>
<text x="320.3" y="202.1">6</text>
<text x="320.3" y="198.6">5</text>
<text x="405.5" y="200.7">4</text>
<text x="409" y="199">TX</text>
<text x="409" y="202.5">RX</text>
<text x="272.5" y="205.7">14</text>
<text x="272.5" y="209.2">13</text>
<text x="279" y="204.3">14</text>
<text x="279" y="207.8">13</text>
<text x="287.4" y="204.3">7</text>
<text x="287.4" y="207.8">8</text>
<text x="290.9" y="206">A10</text>
<text x="290.9" y="209.5">A11</text>
<text x="301.7" y="209.5">B0</text>
<text x="301.7" y="206">B1</text>
<text x="307.4" y="207.8">33</text>
<text x="307.4" y="204.3">34</text>
<text x="315.8" y="207.8">8</text>
<text x="315.8" y="204.3">7</text>
<text x="320.3" y="209.2">8</text>
<text x="320.3" y="205.7">7</text>
<text x="272.5" y="212.7">12</text>
<text x="279" y="211.3">12</text>
<text x="279" y="214.8">11</text>
<text x="285.4" y="214.8">10</text>
<text x="287.4" y="211.3">9</text>
<text x="290.9" y="213.1">A12</text>
<text x="301.7" y="213.1">A7</text>
<text x="307.4" y="214.8">31</text>
<text x="307.4" y="211.3">32</text>
<text x="313.7" y="214.8">10</text>
<text x="315.8" y="211.3">9</text>
<text x="320.3" y="212.7">9</text>
<text x="272.5" y="216.3">11</text>
<text x="272.5" y="219.8">10</text>
<text x="279" y="218.4">10</text>
<text x="279" y="221.9">9</text>
<text x="285.4" y="218.4">11</text>
<text x="285.4" y="221.9">12</text>
<text x="290.9" y="216.6">A15</text>
<text x="290.9" y="220.1">B3</text>
<text x="301.7" y="220.1">A5</text>
<text x="301.7" y="216.6">A6</text>
<text x="307.4" y="221.9">29</text>
<text x="307.4" y="218.4">30</text>
<text x="313.7" y="221.9">12</text>
<text x="313.7" y="218.4">11</text>
<text x="320.3" y="219.8">11</text>
<text x="320.3" y="216.3">10</text>
<text x="518.2" y="216.8">+</text>
<text x="518.2" y="220.3">-</text>
<text x="274.5" y="223.3">9</text>
<text x="274.5" y="226.8">8</text>
<text x="279" y="225.4">8</text>
<text x="285.4" y="225.4">13</text>
<text x="290.9" y="223.7">B4</text>
<text x="290.9" y="227.2">B5</text>
<text x="301.7" y="227.2">A3</text>
<text x="301.7" y="223.7">A4</text>
<text x="307.4" y="225.4">28</text>
<text x="313.7" y="225.4">13</text>
<text x="320.3" y="226.8">13</text>
<text x="320.3" y="223.3">12</text>
<text x="47.5" y="229">3</text>
<text x="47.5" y="232.5">4</text>
<text x="51" y="230.7">SCL</text>
<text x="274.5" y="230.4">7</text>
<text x="274.5" y="233.9">6</text>
<text x="279" y="229">7</text>
<text x="279" y="232.5">6</text>
<text x="285.4" y="229">14</text>
<text x="285.4" y="232.5">15</text>
<text x="290.9" y="230.7">B6</text>
<text x="301.7" y="230.7">A2</text>
<text x="307.4" y="232.5">26</text>
<text x="307.4" y="229">27</text>
<text x="313.7" y="232.5">15</text>
<text x="313.7" y="229">14</text>
<text x="320.3" y="233.9">15</text>
<text x="320.3" y="230.4">14</text>
<text x="51" y="234.2">SDA</text>
<text x="274.5" y="237.4">5</text>
<text x="279" y="236">5</text>
<text x="279" y="239.5">4</text>
<text x="285.4" y="236">16</text>
<text x="285.4" y="239.5">17</text>
<text x="290.9" y="234.2">B7</text>
<text x="290.9" y="237.8">B8</text>
<text x="301.7" y="237.8">A0</text>
<text x="301.7" y="234.2">A1</text>
<text x="307.4" y="239.5">24</text>
<text x="307.4" y="236">25</text>
<text x="313.7" y="239.5">17</text>
<text x="313.7" y="236">16</text>
<text x="320.3" y="237.4">16</text>
<text x="395" y="237.8">1</text>
<text x="398.5" y="239.5">VCC</text>
<text x="274.5" y="240.9">4</text>
<text x="274.5" y="244.5">3</text>
<text x="279" y="243.1">3</text>
<text x="285.4" y="243.1">18</text>
<text x="290.9" y="241.3">B9</text>
<text x="290.9" y="244.8">5V</text>
<text x="299.6" y="244.8">C14</text>
<text x="299.6" y="241.3">C15</text>
<text x="307.4" y="243.1">23</text>
<text x="313.7" y="243.1">18</text>
<text x="320.3" y="244.5">18</text>
<text x="320.3" y="240.9">17</text>
<text x="395" y="241.3">2</text>
<text x="395" y="244.8">3</text>
<text x="398.5" y="243.1">GND</text>
<text x="274.5" y="248">2</text>
<text x="274.5" y="251.5">1</text>
<text x="279" y="246.6">2</text>
<text x="279" y="250.1">1</text>
<text x="285.4" y="250.1">20</text>
<text x="290.9" y="251.9">3.3</text>
<text x="301.6" y="251.9">VB</text>
<text x="307.4" y="250.1">21</text>
<text x="307.4" y="246.6">22</text>
<text x="313.7" y="250.1">20</text>
<text x="313.7" y="246.6">19</text>
<text x="320.3" y="251.5">20</text>
<text x="320.3" y="248">19</text>
<text x="395" y="248.4">4</text>
<text x="398.5" y="246.6">RX</text>
<text x="398.5" y="250.1">TX</text>
<text x="124.5" y="325.4">VIN+</text>
</g>
<g font-size="3.2">
<text x="307.4" y="183.1">40</text>
<text x="307.4" y="186.6">39</text>
<text x="171.4" y="200.4">1</text>
<text x="171.4" y="203.9">2</text>
<text x="171.4" y="207.4">3</text>
<text x="47.5" y="225.4">2</text>
<text x="51" y="227.2">GND</text>
<text x="72.1" y="223">1</text>
<text x="72.1" y="227.2">2</text>
<text x="171.4" y="226.8">1</text>
<text x="72.1" y="230.7">3</text>
<text x="171.4" y="233.9">3</text>
<text x="171.4" y="230.4">2</text>
<text x="72.1" y="234.2">4</text>
<text x="417.9" y="238.8">1</text>
<text x="417.9" y="243.1">2</text>
<text x="285.4" y="246.6">19</text>
<text x="290.9" y="248.4">GND C13</text>
<text x="417.9" y="246.6">3</text>
<text x="417.9" y="250.1">4</text>
<text x="306.7" y="335.8">VCC</text>
<text x="327.9" y="335.8">1</text>
<text x="306.7" y="340.1">GND</text>
<text x="327.9" y="340.1">2</text>
<text x="306.7" y="343.6">SCL</text>
<text x="306.7" y="347.1">SDA</text>
<text x="327.9" y="343.6">3</text>
<text x="327.9" y="347.1">4</text>
</g>
<g font-size="3.2" fill="#f00">
<text x="47.5" y="221.9">1</text>
<text x="51" y="223.7">VCC</text>
</g>
<g font-size="2.8" fill="#00f">
<text x="325.9" y="63.1">VM</text>
<text x="334.4" y="63.1">PWMA</text>
<text x="325.9" y="66.7">VCC</text>
<text x="325.9" y="70.2">GND</text>
<text x="336.2" y="70.2">AIN1</text>
<text x="336.2" y="66.7">AIN2</text>
<text x="325.9" y="73.7">AO1</text>
<text x="325.9" y="77.3">AO2</text>
<text x="335.8" y="73.7">STBY</text>
<text x="336.2" y="77.3">BIN1</text>
<text x="325.9" y="80.8">BO2</text>
<text x="336.2" y="80.8">BIN2</text>
<text x="325.9" y="84.3">BO1</text>
<text x="325.9" y="87.8">GND</text>
<text x="334.4" y="84.3">PWMB</text>
<text x="336.7" y="87.8">GND</text>
</g>
</svg>
